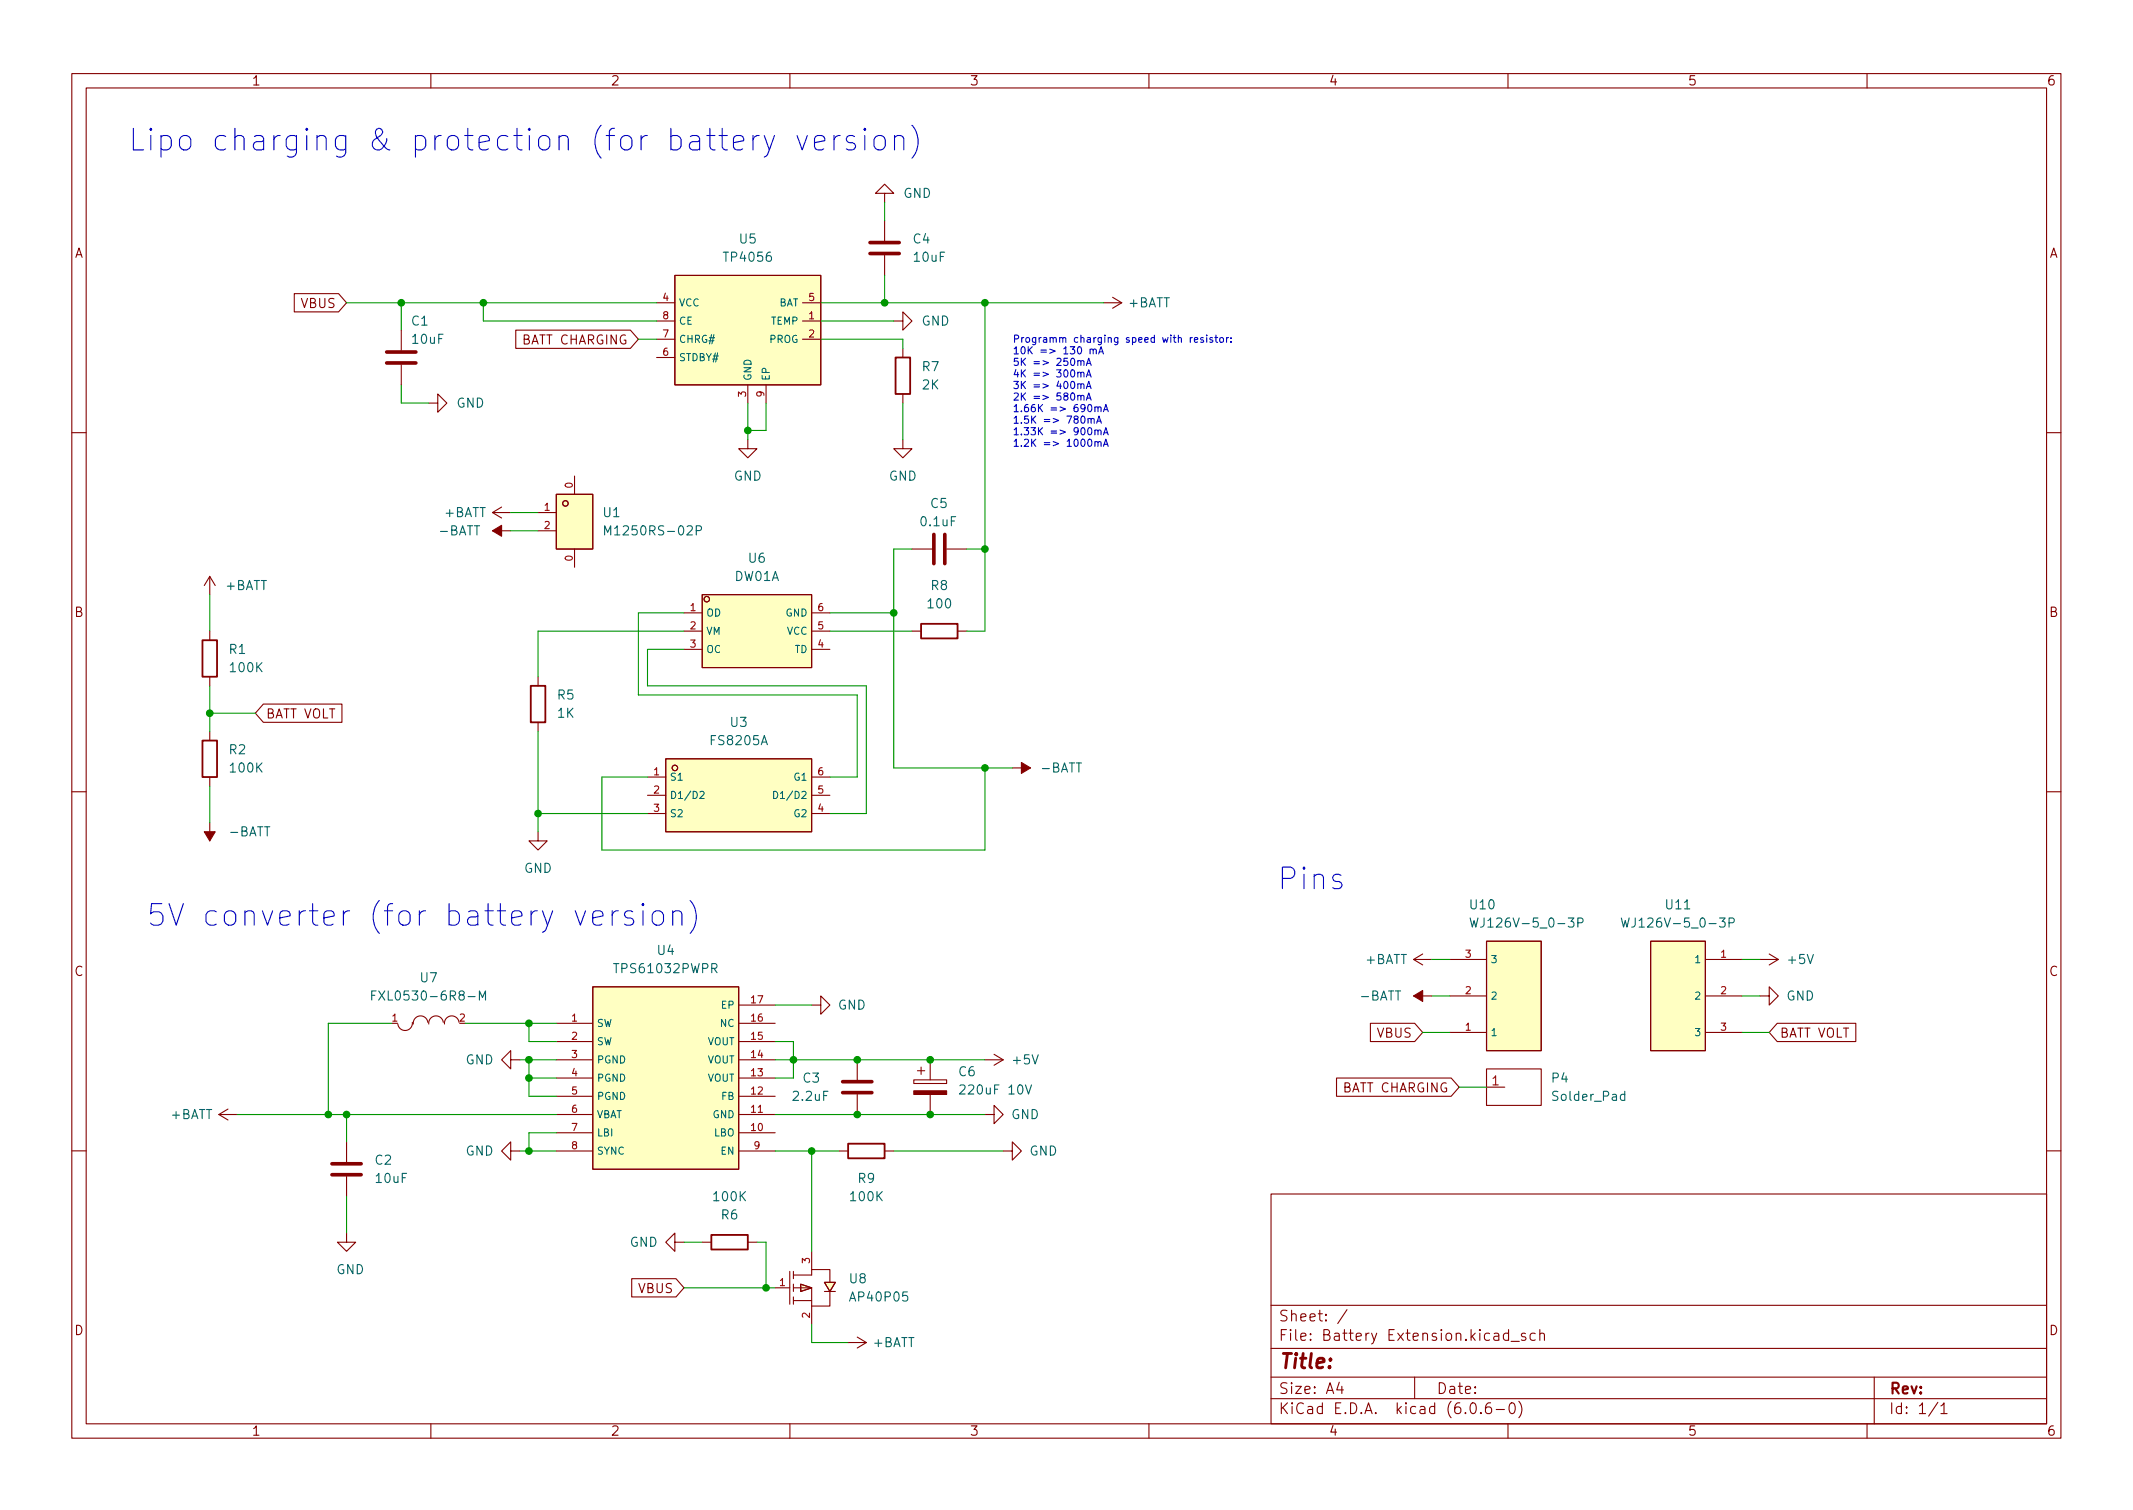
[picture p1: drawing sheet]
<svg xmlns="http://www.w3.org/2000/svg" width="297mm" height="210mm" viewBox="0 0 297 210" stroke-linecap="round" stroke-linejoin="round" font-family="sans-serif">
<g fill="none" stroke="#840000" stroke-width=".15">
<path d="M10 10.2h277v190.1h-277zM12 12.2h273v186.1h-273zM60 10.2v2M110 10.2v2M160 10.2v2M210 10.2v2M260 10.2v2M94 38.3h20.3v15.3h-20.3zM123.2 26.9h1.3l-1.3-1.3-1.3 1.3h1.3v1.3M123.2 30.7v2.8M123.2 35.6v2.7M41 40.9h6.1l1.2 1.3-1.2 1.2h-6.1z"/>
<path d="M55.9 46v2.8M55.9 50.8v2.8M59.7 56.1h1.3v-1.2l1.2 1.2-1.2 1.3v-1.3M71.8 46h16l1.1 1.2-1.1 1.3h-16zM91.4 44.7h2.6M91.4 47.2h2.6M91.4 42.2h2.6M91.4 49.8h2.6M104.1 53.6v2.5M106.7 53.6v2.5M111.8 44.7h2.5M111.8 47.2h2.5"/>
<path d="M111.8 42.2h2.5M124.5 44.7h1.2v-1.3l1.3 1.3-1.3 1.3v-1.3M125.7 48.5v1.3M125.7 54.9v1.2M153.7 42.2h2.5M154.9 41.4l1.3 .8M156.2 42.2l-1.3 .7M10 60.2h2M68.6 73.9h2.5M68.6 71.4l1.2 .7M68.6 71.4h2.5M69.8 70.6l-1.2 .8"/>
<path d="M74.9 73.9h2.6M74.9 71.4h2.6M77.5 68.8h5v7.6h-5zM80 66.3v2.5M80 76.4v2.6M104.1 61.2v1.3h1.3l-1.3 1.2-1.2-1.2h1.2M125.7 61.2v1.3h1.3l-1.3 1.2-1.2-1.2h1.2M127 76.4h2.8M131.8 76.4h2.8M285 60.2h2M29.2 80.3v2.5M29.2 87.9v1.2"/>
<path d="M29.2 94.2v1.3M29.2 80.3l-.8 1.2M29.2 80.3l.8 1.2M36.7 98h10.9v2.6h-10.9l-1.1-1.3zM74.9 94.2v1.3M95.2 85.3h2.6M95.2 87.9h2.6M95.2 90.4h2.6M97.8 82.8h15.2v10.2h-15.2zM113 85.3h2.6M113 87.9h2.6M113 90.4h2.6"/>
<path d="M127 87.9h1.3M133.3 87.9h1.3M10 110.2h2M29.2 101.8v1.3M29.2 108.2v1.3M29.2 114.5v2.6M74.9 115.8v1.3h1.3l-1.3 1.3-1.2-1.3h1.2M74.9 100.6v1.2M90.2 108.2h2.5M90.2 110.7h2.5M90.2 113.3h2.5M92.7 105.7h20.3v10.1h-20.3z"/>
<path d="M113 108.2h2.6M113 110.7h2.6M113 113.3h2.6M141 106.9h2.5M285 110.2h2M82.5 137.4h20.4v25.4h-20.4zM102.9 139.9h5M113 139.9h1.3v1.3l1.3-1.3-1.3-1.2v1.2M196.8 138.7h2.6M196.8 133.6h2.6M196.8 133.6l1.3 .8M198.1 132.8l-1.3 .8"/>
<path d="M201.9 138.7h5.1M201.9 133.6h5.1M207 131.1h7.6v15.2h-7.6zM229.9 131.1h7.6v15.2h-7.6zM237.5 138.7h5.1M237.5 133.6h5.1M245.1 138.7h1.3v1.2l1.2-1.2-1.2-1.3v1.3M245.1 133.6h2.5M246.4 132.8l1.2 .8M247.6 133.6l-1.2 .8M30.5 155.2h2.5M30.5 155.2l1.2 .8"/>
<path d="M31.7 154.4l-1.2 .8M48.3 159v2.8M57.4 142.4a1.02 1.02 0 0 1-.9 1.1 1.02 1.02 0 0 1-1.1-.9M59.6 142.4a1.02 1.02 0 0 0-1.1-.9 1.02 1.02 0 0 0-.9 1.1M61.7 142.4a1.02 1.02 0 0 0-1.1-.9 1.02 1.02 0 0 0-.9 1.1M63.9 142.4a1.02 1.02 0 0 0-1.1-.9 1.02 1.02 0 0 0-.9 1.1M71.1 147.6v1.2l-1.3-1.2 1.3-1.3v1.3h1.3M77.5 142.5h5M77.5 157.7h5M77.5 155.2h5M77.5 152.6h5M77.5 150.1h5"/>
<path d="M77.5 147.6h5M77.5 145h5M102.9 142.5h5M102.9 157.7h5M102.9 155.2h5M102.9 152.6h5M102.9 150.1h5M102.9 147.6h5M102.9 145h5M119.4 147.6v2.8M119.4 152.4v2.8M127.3 150.4h4.5v.5h-4.5z"/>
<path d="M127.8 149.1h1M128.3 148.6v1M129.5 147.6v2.8M129.5 152.4v2.8M137.2 155.2h1.2v1.3l1.3-1.3-1.3-1.3v1.3M137.2 147.6h2.5M138.4 146.8l1.3 .8M139.7 147.6l-1.3 .7M186.1 150.1h16l1.1 1.3-1.1 1.2h-16zM190.8 142.5h6.2l1.1 1.3-1.1 1.2h-6.2zM201.9 143.8h5.1M207 148.8h7.6v5.1h-7.6z"/>
<path d="M207 151.4h2.5M237.5 143.8h5.1M247.5 142.5h10.9v2.5h-10.9l-1.1-1.2zM10 160.2h2M48.3 171.7v1.3h-1.3l1.3 1.2 1.2-1.2h-1.2M48.3 163.8v2.8M71.1 160.3v1.2l-1.3-1.2 1.3-1.3v1.3h1.3M77.5 160.3h5M88 178h6.1l1.1 1.3-1.1 1.3h-6.1zM94 173v1.2l-1.3-1.2 1.3-1.3v1.3h1.2M97.8 173h1.3M102.9 160.3h5"/>
<path d="M104.1 173h1.3M107.9 179.3h2.1M110 177v4.6M110.5 179.3h2.5v2.6M110.5 177.5h2.5v-.7h2.6v1.8M110.5 177v1M110.5 178.8v1M111.5 178.8l1.5 .5-1.5 .5zM113 174.2v2.6M114.8 178.6h1.5l-.7 1.2zM114.8 179.8h1.5M115.6 179.8v2.1h-2.6"/>
<path d="M116.8 160.3h1.3M123.2 160.3h1.3M139.7 160.3h1.3v1.2l1.2-1.2-1.2-1.3v1.3M177 166.3h108v32h-108zM285 160.2h2M60 198.3v2M110 198.3v2M110.5 180.6v1M110.5 181.1h2.5M113 181.9v2.5M118.1 186.9h2.5M119.4 186.2l1.2 .7"/>
<path d="M120.6 186.9l-1.2 .8M160 198.3v2M177 194.8h108M177 191.8h108M177 187.8h108M177 181.8h108M186.5 192.5l-.4 1h1M186.9 193v1M187.6 182.4l-1.3 1.9M197 191.8v3M204.9 195.4a.36 .36 0 0 1 .6 .2 .77 .77 0 0 1-.4 1.2 1 1 0 0 1-.2-1.4zM206.2 196.7l.1 .1h-.1h-.1l.1-.1v.1"/>
<path d="M207.6 195.3a.59 .59 0 0 0-.7 .7v.5l.1 .3h.4l.2-.1 .1-.5-.1-.2-.5-.1-.2 .3M208.4 196.3h1.1M210 198.3v2M210.1 185.7l-.5-.1-.2 .3v.4l.1 .3h.1h.5M210.1 185.1v1.5M210.4 195.4a.36 .36 0 0 1 .5 .2 .77 .77 0 0 1-.4 1.2 1 1 0 0 1-.1-1.4zM210.4 186.8h1.2M211.5 195.1a1.72 1.72 0 0 1 0 2.3M212.4 185.7l-.3-.1-.2 .2v.3l.5 .1 .1 .1-.1 .3h-.1h-.4M213.8 185.7l-.4-.1-.3 .3v.4l.1 .3h.2h.4M214.4 185.8a.37 .37 0 0 1 .7 0v.8M214.4 185.1v1.5"/>
<path d="M260 198.3v2M261 191.8v6.5M269.9 195.3l-1.3 1.9M270.3 195.8l.4-.5v1.5M270.3 196.8h.9"/>
<circle cx="78.7" cy="70.1" r=".38"/>
<circle cx="98.4" cy="83.4" r=".38"/>
<circle cx="94" cy="106.9" r=".38"/>
</g>
<g fill="#ffffc2" stroke="#ffffc2" stroke-width=".14">
<path d="M94 38.3h20.3v15.3h-20.3z"/>
<path d="M82.5 137.4h20.4v25.4h-20.4z"/>
<path d="M77.5 68.8h5v7.6h-5z"/>
<path d="M207 131.1h7.6v15.2h-7.6z"/>
<path d="M229.9 131.1h7.6v15.2h-7.6z"/>
<path d="M111.5 178.8l1.5 .5-1.5 .5z"/>
<path d="M114.8 178.6h1.5l-.7 1.2z"/>
<path d="M97.8 82.8h15.2v10.2h-15.2z"/>
<path d="M92.7 105.7h20.3v10.1h-20.3z"/>
<circle cx="78.7" cy="70.1" r=".38"/>
<circle cx="98.4" cy="83.4" r=".38"/>
<circle cx="94" cy="106.9" r=".38"/>
</g>
<g fill="#840000" stroke="#840000" stroke-width=".15">
<path d="M68.6 73.9l1.2-.8v1.6z"/>
<path d="M127.3 151.9h4.5v.5h-4.5z"/>
<path d="M196.8 138.7l1.3-.8v1.5z"/>
<path d="M28.4 115.8h1.6l-.8 1.3z"/>
<path d="M142.2 106.2l1.3 .7-1.3 .8z"/>
</g>
<path d="M121.2 33.8h4M121.2 35.3h4M53.8 49h4.1M53.8 50.5h4.1M130 74.4v4.1M131.6 74.4v4.1M117.3 150.6h4.1M117.3 152.1h4.1M46.2 163.6h4.1M46.2 162h4.1" fill="none" stroke="#840000" stroke-width=".51"/>
<g fill="none" stroke="#006464" stroke-width=".15">
<path d="M84.2 74.5v-1.3l.4 .9 .4-.9v1.3M97 73.9l.6-.1 .1-.2-.1-.3-.2-.1h-.4v1.3M97.5 110.3l.4-.1 .2 .3-.7 .7h.7M107.7 110.2a.51 .51 0 0 1 .6 .5 .51 .51 0 0 1-.6 .5zM51.8 138.6h.4M52.4 138h-.6v1.3M66.8 139.3v-1.3l.4 .9 .4-.9v1.3M204.7 127.8l.3 1.3 .3-.9 .2 .9 .3-1.3M219.7 128.5l.6-.1 .2-.2-.1-.3-.2-.1h-.5v1.3M225.8 127.8l.3 1.3 .2-.9 .3 .9 .3-1.3M240.8 128.5l.6-.1 .1-.2v-.3l-.2-.1h-.5v1.3M133.7 151.2l.2-.1h.3l.1 .1 .1 .2-.1 .2-.7 .7h.8"/>
<path d="M142.8 151.1l.4 1.2 .4-1.2M226.3 152.4h-.4l-.2 .2v.4l.1 .2h.5M226.3 152v1.2"/>
</g>
<path d="M124.7 49.8h2v5.1h-2zM28.2 89.1h2v5.1h-2zM73.9 95.5h2v5.1h-2zM128.3 86.9h5v2h-5zM28.2 103.1h2v5.1h-2zM118.1 159.3h5.1v2h-5.1zM99.1 172h5v2h-5z" fill="none" stroke="#840000" stroke-width=".25"/>
<g fill="none" stroke="#0000c2" stroke-width=".15">
<path d="M105.7 18.9a.77 .77 0 0 0-.8 .5M106.4 18.9l.7 2M107.9 18.9l-1 2.7-.5 .3M111 18.9l.7 2 .7-2M113.4 19.9l1.5-.3-.2-.6-.3-.1h-.5l-.3 .1-.2 .3v1.1l.2 .3 .3 .2h.5l.3-.2M116.1 18.9v2M117 18.9a.77 .77 0 0 0-.9 .5M119 19l-.3-.1h-.4l-.3 .1-.1 .3 .1 .4 1 .3 .1 .3-.1 .4-.3 .2h-.6l-.2-.2M120.4 17.9l-.1 .1 .1 .2 .2-.2-.2-.1v.3M120.4 18.9v2M121.9 19.2a.81 .81 0 0 1 .8-.3 .81 .81 0 0 1 .6 .5v.9a.81 .81 0 0 1-.8 .6 .81 .81 0 0 1-.8-.6v-.9zM124.6 19.2a.74 .74 0 0 1 1.3 .1v1.6"/>
<path d="M124.6 18.9v2M127 17.4a3.4 3.4 0 0 1 0 4.6M150.1 50.3l.1-.1 .3 .1v.6M150.1 51.9l.1-.1 .3 .1v.6M150.1 53.5l.1-.1 .3 .1v.6M150.1 55.1l.1-.1 .3 .1v.6M150.1 50.2v.7M150.1 51.8v.7M150.1 53.4v.7M150.1 55v.7M150.5 50.4l.2-.2 .2 .1 .1 .6M150.5 52l.2-.2 .2 .1 .1 .6"/>
<path d="M150.5 53.6l.2-.2 .2 .1 .1 .6M150.5 55.2l.2-.2 .2 .1 .1 .6M151.3 50.9l.3-1 .4 1M151.3 52.5l.3-1 .4 1M151.3 54.1l.3-1 .4 1M151.3 55.7l.3-1 .4 1M151.4 50.6h.5M151.4 52.2h.5M151.4 53.8h.5M151.4 55.4h.5M151.5 58.4l.2-.1h.2l.1 .6M151.5 58.3v.6"/>
<path d="M151.6 56.4l.1-.1a.53 .53 0 0 1 .4 .5 .53 .53 0 0 1-.4 .5l-.1-.1-.1-.3zM151.6 59.6l.1-.1a.53 .53 0 0 1 .4 .5 .53 .53 0 0 1-.4 .5h-.1l-.1-.3zM151.8 48.7l.2-.1 .2 .1v.6M151.8 48.6v.7M152 58.4l.1-.1h.2l.1 .6M152.2 48.8l.2-.2 .2 .1 .1 .6M152.5 56.8l.1-.1h.3v.6M152.5 60l.1-.1h.3v.6M152.5 56.7v.6M152.5 59.9v.6M152.7 58.9l.3-1 .4 1M152.8 58.7h.5"/>
<path d="M152.9 56.8l.1-.1h.3v.6M153 49.3l.3-1 .4 1M153.1 49h.5M153.7 57.3l.3-1 .3 1M153.8 57h.4M166 47l-.2 .2M166.3 47.3l.5-.1v-.2h-.3l-.2 .1 .1 .5h.4M167.6 47h-.3l-.1 .1v.2l.4 .1v.2h-.4M168 46.7v.1M168 47v.7M168.9 47h-.3l-.1 .1v.2l.4 .1v.2h-.4M169.2 47h.4"/>
<path d="M169.3 46.7v.8l.3 .2M170 47h.2l.2 .2v.3l-.2 .2-.2-.1-.1-.1zM170.8 47v.7M171.1 47l-.3 .2M171.4 47.6v.1M171.4 47v.1M151.6 61.3l.1-.1a.53 .53 0 0 1 .4 .5 .53 .53 0 0 1-.4 .5l-.1-.1-.1-.3zM152.5 61.6l.1-.1h.3v.7M152.5 61.5v.7M152.9 60l.1-.1h.3v.6M152.9 61.6l.1-.1h.3v.7M153.7 60.5l.3-1 .3 1"/>
<path d="M153.7 62.2l.3-1 .3 1M153.8 60.3h.4M153.8 61.9h.4M82.5 127.8l1.5-.3-.2-.5-.3-.2h-.5l-.3 .2-.2 .2v1.2l.2 .3 .3 .1h.5l.3-.1M85.3 126.8v2M86.1 126.8a.77 .77 0 0 0-.8 .6M88.1 127l-.3-.2h-.4l-.3 .2-.1 .2 .1 .5 1 .3 .2 .2-.2 .5-.3 .1h-.5l-.3-.1M89.5 125.8l-.1 .2 .1 .1 .2-.1-.2-.2v.3M89.5 126.8v2M91 127.1a.81 .81 0 0 1 .8-.3 .81 .81 0 0 1 .6 .6v.8a.81 .81 0 0 1-.8 .6 .81 .81 0 0 1-.8-.6v-.8zM93.7 127.1a.74 .74 0 0 1 1.3 .1v1.6M93.7 126.8v2"/>
<path d="M96.1 125.4a3.4 3.4 0 0 1 0 4.6"/>
</g>
<g fill="none" stroke="#009600" stroke-width=".15">
<path d="M123.2 28.2v2.5M123.2 38.3v3.9M48.3 42.2h43.1M55.9 42.2v3.8M55.9 53.6v2.5h3.8M67.3 42.2v2.5h24.1M88.9 47.2h2.5M104.1 56.1v5.1M106.7 56.1v3.8h-2.6M114.3 42.2h39.4M114.3 44.7h10.2M114.3 47.2h11.4v1.3"/>
<path d="M125.7 56.1v5.1M137.2 42.2v45.7h-2.6M71.1 73.9h3.8M71.1 71.4h3.8M127 76.4h-2.5v30.5h16.5M134.6 76.4h2.6M29.2 82.8v5.1M29.2 95.5v6.3M29.2 99.3h6.4M95.2 85.3h-6.3v11.5h30.5v11.4h-3.8M95.2 90.4h-5v5.1h30.4v17.8h-5M95.2 87.9h-20.3v6.3"/>
<path d="M115.6 87.9h11.4M115.6 85.3h8.9M29.2 109.5v5M74.9 113.3h15.3M74.9 101.8v14M137.2 106.9v11.5h-53.4v-10.2h6.4M107.9 139.9h5.1M199.4 133.6h2.5M199.4 138.7h2.5M242.6 133.6h2.5M242.6 138.7h2.5M33 155.2h44.5"/>
<path d="M48.3 155.2v3.8M54.6 142.5h-8.9v12.7M64.8 142.5h12.7M72.4 147.6h5.1M73.7 147.6v5h3.8M73.7 150.1h3.8M73.7 142.5v2.5h3.8M77.5 157.7h-3.8v2.6M107.9 147.6h29.3M107.9 145h2.6v5.1h-2.6M107.9 155.2h29.3M198.1 143.8h3.8"/>
<path d="M203.2 151.4h3.8M242.6 143.8h3.8M48.3 166.6v5.1M72.4 160.3h5.1M95.2 179.3h12.7M95.2 173h2.6M105.4 173h1.3v6.3M107.9 160.3h8.9M113 160.3v13.9M124.5 160.3h15.2M113 184.4v2.5h5.1"/>
</g>
<g fill="#009600" stroke="#009600" stroke-width=".15">
<circle cx="73.7" cy="147.6" r=".46"/>
<circle cx="48.3" cy="155.2" r=".46"/>
<circle cx="45.7" cy="155.2" r=".46"/>
<circle cx="29.2" cy="99.3" r=".46"/>
<circle cx="74.9" cy="113.3" r=".46"/>
<circle cx="73.7" cy="160.3" r=".46"/>
<circle cx="106.7" cy="179.3" r=".46"/>
<circle cx="73.7" cy="142.5" r=".46"/>
<circle cx="73.7" cy="150.1" r=".46"/>
<circle cx="110.5" cy="147.6" r=".46"/>
<circle cx="124.5" cy="85.3" r=".46"/>
<circle cx="137.2" cy="76.4" r=".46"/>
<circle cx="137.2" cy="42.2" r=".46"/>
<circle cx="123.2" cy="42.2" r=".46"/>
<circle cx="129.5" cy="155.2" r=".46"/>
<circle cx="113" cy="160.3" r=".46"/>
<circle cx="137.2" cy="106.9" r=".46"/>
<circle cx="119.4" cy="147.6" r=".46"/>
<circle cx="119.4" cy="155.2" r=".46"/>
<circle cx="129.5" cy="147.6" r=".46"/>
<circle cx="67.3" cy="42.2" r=".46"/>
<circle cx="55.9" cy="42.2" r=".46"/>
<circle cx="104.1" cy="59.9" r=".46"/>
</g>
<g font-size="4.2" fill="#0000c2">
<text x="17.8" y="21">Lipo charging &amp; protection (for battery version)</text>
<text x="177.8" y="123.9">Pins</text>
<text x="20.3" y="129">5V converter (for battery version)</text>
</g>
<text font-size="2.8" fill="#840000" x="178" y="190.6">Title:</text>
<g font-size="2.1" fill="#840000">
<text x="178" y="184">Sheet: /</text>
<text x="178" y="186.7">File: Battery Extension.kicad_sch</text>
<text x="178" y="196.9">KiCad E.D.A. kicad (6.0.6-0)</text>
<text x="178" y="194.1">Size: A4</text>
<text x="200" y="194.1">Date:</text>
<text x="263" y="194.1">Rev:</text>
<text x="263" y="196.9">Id: 1/1</text>
</g>
<g font-size="1.8" fill="#840000">
<text x="35" y="11.9">1</text>
<text x="85" y="11.9">2</text>
<text x="135" y="11.9">3</text>
<text x="185" y="11.9">4</text>
<text x="235" y="11.9">5</text>
<text x="285" y="11.9">6</text>
<text x="10.3" y="35.9">A</text>
<text x="285.3" y="35.9">A</text>
<text x="41.9" y="42.9">VBUS</text>
<text x="72.6" y="48">BATT CHARGING</text>
<text x="10.3" y="85.9">B</text>
<text x="285.3" y="85.9">B</text>
<text x="37" y="100">BATT VOLT</text>
<text x="10.3" y="135.9">C</text>
<text x="285.3" y="135.9">C</text>
<text x="191.8" y="144.5">VBUS</text>
<text x="247.8" y="144.5">BATT VOLT</text>
<text x="186.9" y="152.1">BATT CHARGING</text>
<text x="10.3" y="185.9">D</text>
<text x="88.9" y="180">VBUS</text>
<text x="285.3" y="185.9">D</text>
<text x="35" y="199.9">1</text>
<text x="85" y="199.9">2</text>
<text x="135" y="199.9">3</text>
<text x="185" y="199.9">4</text>
<text x="235" y="199.9">5</text>
<text x="285" y="199.9">6</text>
</g>
<g font-size="1.8" fill="#006464">
<text x="125.8" y="27.6">GND</text>
<text x="103" y="33.9">U5</text>
<text x="127.2" y="33.9">C4</text>
<text x="101" y="36.4">TP4056</text>
<text x="127.3" y="36.4">10uF</text>
<text x="57.3" y="45.3">C1</text>
<text x="57.5" y="47.9">10uF</text>
<text x="128.3" y="45.3">GND</text>
<text x="157.1" y="42.8">+BATT</text>
<text x="128.5" y="51.7">R7</text>
<text x="63.5" y="56.8">GND</text>
<text x="128.5" y="54.2">2K</text>
<text x="102.2" y="66.9">GND</text>
<text x="123.8" y="66.9">GND</text>
<text x="129.6" y="70.7">C5</text>
<text x="61.3" y="74.5">-BATT</text>
<text x="61.9" y="72">+BATT</text>
<text x="84" y="72">U1</text>
<text x="85.1" y="74.5">M1250RS-02P</text>
<text x="128.3" y="73.3">0.1uF</text>
<text x="31.4" y="82.2">+BATT</text>
<text x="102.3" y="80.9">DW01A</text>
<text x="104.3" y="78.4">U6</text>
<text x="129.7" y="82.2">R8</text>
<text x="129.3" y="84.7">100</text>
<text x="31.9" y="91.1">R1</text>
<text x="32.2" y="93.6">100K</text>
<text x="77.7" y="97.4">R5</text>
<text x="77.7" y="99.9">1K</text>
<text x="101.7" y="101.2">U3</text>
<text x="31.9" y="105">R2</text>
<text x="32.2" y="107.6">100K</text>
<text x="99.1" y="103.8">FS8205A</text>
<text x="145.1" y="107.6">-BATT</text>
<text x="32.1" y="116.5">-BATT</text>
<text x="73" y="121.5">GND</text>
<text x="204.8" y="126.6">U10</text>
<text x="206.1" y="129.2">WJ126V-5_0-3P</text>
<text x="227.1" y="129.2">WJ126V-5_0-3P</text>
<text x="232.1" y="126.6">U11</text>
<text x="58.6" y="136.8">U7</text>
<text x="85.9" y="135.5">TPS61032PWPR</text>
<text x="91.6" y="133">U4</text>
<text x="190.2" y="134.2">+BATT</text>
<text x="249.1" y="134.2">+5V</text>
<text x="53.1" y="139.3">FXL0530-6R8-M</text>
<text x="116.7" y="140.6">GND</text>
<text x="189.6" y="139.3">-BATT</text>
<text x="248.8" y="139.3">GND</text>
<text x="64.8" y="148.2">GND</text>
<text x="133.5" y="149.9">C6</text>
<text x="141.2" y="148.2">+5V</text>
<text x="23.8" y="155.8">+BATT</text>
<text x="110.5" y="153.3">2.2uF</text>
<text x="111.9" y="150.7">C3</text>
<text x="134.2" y="152.4">220uF 10V</text>
<text x="140.8" y="155.8">GND</text>
<text x="216.1" y="150.7">P4</text>
<text x="216.4" y="153.3">Solder_Pad</text>
<text x="64.8" y="160.9">GND</text>
<text x="143.3" y="160.9">GND</text>
<text x="52.3" y="162.2">C2</text>
<text x="52.4" y="164.7">10uF</text>
<text x="99.5" y="167.3">100K</text>
<text x="118.5" y="167.3">100K</text>
<text x="119.5" y="164.7">R9</text>
<text x="87.7" y="173.6">GND</text>
<text x="100.5" y="169.8">R6</text>
<text x="46.8" y="177.4">GND</text>
<text x="118.3" y="178.7">U8</text>
<text x="118.6" y="181.2">AP40P05</text>
<text x="121.6" y="187.6">+BATT</text>
</g>
<text font-size="1.8" fill="#a90000" x="207.8" y="151.1">1</text>
<g font-size="1.4" fill="#a90000">
<text x="92.3" y="41.9">4</text>
<text x="112.6" y="41.9">5</text>
<text x="92.3" y="47">7</text>
<text x="92.3" y="44.4">8</text>
<text x="112.6" y="44.4">1</text>
<text x="112.6" y="47">2</text>
<text x="92.3" y="49.5">6</text>
<text x="103.9" y="55.2" transform="rotate(-90 103.9 55.2)">3</text>
<text x="106.4" y="55.2" transform="rotate(-90 106.4 55.2)">9</text>
<text x="75.8" y="71.1">1</text>
<text x="79.8" y="67.9" transform="rotate(-90 79.8 67.9)">0</text>
<text x="75.8" y="73.7">2</text>
<text x="79.8" y="78.1" transform="rotate(-90 79.8 78.1)">0</text>
<text x="96.1" y="85.1">1</text>
<text x="96.1" y="87.6">2</text>
<text x="113.9" y="87.6">5</text>
<text x="113.9" y="85.1">6</text>
<text x="96.1" y="90.2">3</text>
<text x="113.9" y="90.2">4</text>
<text x="91.1" y="107.9">1</text>
<text x="113.9" y="107.9">6</text>
<text x="91.1" y="110.5">2</text>
<text x="91.1" y="113">3</text>
<text x="113.9" y="113">4</text>
<text x="113.9" y="110.5">5</text>
<text x="204.1" y="133.3">3</text>
<text x="239.6" y="133.3">1</text>
<text x="54.6" y="142.2">1</text>
<text x="64" y="142.2">2</text>
<text x="79.6" y="142.2">1</text>
<text x="104.6" y="142.2">16</text>
<text x="104.6" y="139.7">17</text>
<text x="204.1" y="143.5">1</text>
<text x="204.1" y="138.4">2</text>
<text x="239.6" y="138.4">2</text>
<text x="239.6" y="143.5">3</text>
<text x="79.6" y="144.8">2</text>
<text x="79.6" y="147.3">3</text>
<text x="79.6" y="149.9">4</text>
<text x="104.6" y="149.9">13</text>
<text x="104.6" y="147.3">14</text>
<text x="104.6" y="144.8">15</text>
<text x="79.6" y="152.4">5</text>
<text x="79.6" y="154.9">6</text>
<text x="104.6" y="154.9">11</text>
<text x="104.6" y="152.4">12</text>
<text x="79.6" y="157.5">7</text>
<text x="79.6" y="160">8</text>
<text x="104.6" y="157.5">10</text>
<text x="105" y="160">9</text>
<text x="108.6" y="179.1">1</text>
<text x="112.8" y="175.9" transform="rotate(-90 112.8 175.9)">3</text>
<text x="112.8" y="183.5" transform="rotate(-90 112.8 183.5)">2</text>
</g>
<g font-size="1.4" fill="#006464">
<text x="94.5" y="42.7">VCC</text>
<text x="94.5" y="47.7">CHRG#</text>
<text x="94.5" y="45.2">CE</text>
<text x="107.2" y="47.7">PROG</text>
<text x="107.4" y="45.2">TEMP</text>
<text x="108.4" y="42.7">BAT</text>
<text x="94.5" y="50.3">STDBY#</text>
<text x="104.6" y="53.1" transform="rotate(-90 104.6 53.1)">GND</text>
<text x="107.2" y="53.1" transform="rotate(-90 107.2 53.1)">EP</text>
<text x="98.3" y="85.8">OD</text>
<text x="98.3" y="88.4">VM</text>
<text x="109.4" y="85.8">GND</text>
<text x="109.6" y="88.4">VCC</text>
<text x="98.3" y="90.9">OC</text>
<text x="110.7" y="90.9">TD</text>
<text x="93.2" y="108.7">S1</text>
<text x="93.2" y="111.2">D1/D2</text>
<text x="93.2" y="113.8">S2</text>
<text x="108.6" y="111.2">D1/D2</text>
<text x="110.7" y="113.8">G2</text>
<text x="110.7" y="108.7">G1</text>
<text x="207.5" y="134.1">3</text>
<text x="236.2" y="134.1">1</text>
<text x="83.1" y="143">SW</text>
<text x="100.4" y="143">NC</text>
<text x="100.5" y="140.4">EP</text>
<text x="207.5" y="139.2">2</text>
<text x="236.2" y="139.2">2</text>
<text x="83.1" y="145.5">SW</text>
<text x="83.1" y="148.1">PGND</text>
<text x="98.5" y="148.1">VOUT</text>
<text x="98.5" y="145.5">VOUT</text>
<text x="207.5" y="144.3">1</text>
<text x="236.2" y="144.3">3</text>
<text x="83.1" y="150.6">PGND</text>
<text x="83.1" y="153.1">PGND</text>
<text x="83.1" y="155.7">VBAT</text>
<text x="98.5" y="150.6">VOUT</text>
<text x="99.3" y="155.7">GND</text>
<text x="100.5" y="153.1">FB</text>
<text x="83.1" y="158.2">LBI</text>
<text x="83.1" y="160.8">SYNC</text>
<text x="99.4" y="158.2">LBO</text>
<text x="100.4" y="160.8">EN</text>
</g>
<g font-size="1.4" fill="#0000c2">
<text x="141" y="47.7">Programm charging speed with resistor:</text>
<text x="141" y="49.3">10K =&gt; 130 mA</text>
<text x="141" y="50.9">5K =&gt; 250mA</text>
<text x="141" y="52.5">4K =&gt; 300mA</text>
<text x="141" y="54.2">3K =&gt; 400mA</text>
<text x="141" y="55.8">2K =&gt; 580mA</text>
<text x="141" y="57.4">1.66K =&gt; 690mA</text>
<text x="141" y="59">1.5K =&gt; 780mA</text>
<text x="141" y="60.6">1.33K =&gt; 900mA</text>
<text x="141" y="62.2">1.2K =&gt; 1000mA</text>
</g>
</svg>
